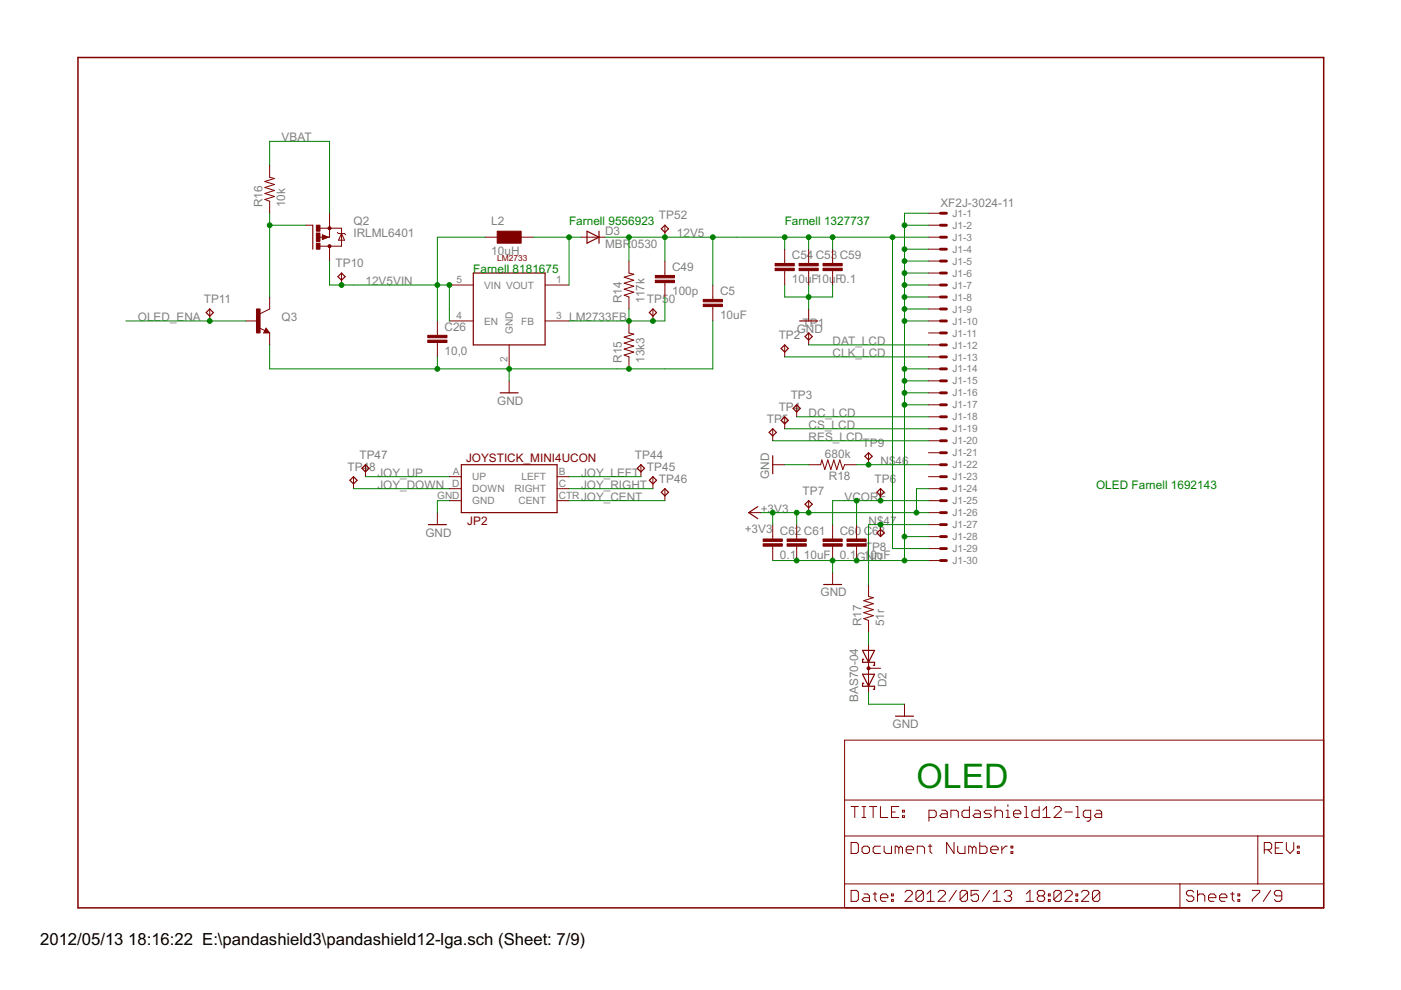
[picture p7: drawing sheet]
<svg xmlns="http://www.w3.org/2000/svg" width="297mm" height="210mm" viewBox="0 0 297 210" stroke-linecap="round" stroke-linejoin="round" font-family="sans-serif">
<path d="M16.5 12.2h264.1v180.3h-264.1zM68.5 50l.9 .3-.9 .2v-.2h.2" fill="none" stroke="#800000" stroke-width=".32"/>
<g fill="none" stroke="#800000" stroke-width=".21">
<path d="M57.2 35.1v2.5l1 .2-2 .7 2 .6-2 .7 2 .6-2 .6 2 .7-2 .6 1 .4v2.5M64.8 47.8h1.5M67.6 50.3h.9M67.8 48.4h4.6v3.8h-4.5M68.3 49.8l1.3 .5-1.3 .5zM69.9 45.2v5.1h-.3M69.9 52.2v3.2M71.5 49.3l.3 .2h1.2l.3 .3M72.4 57.9v2.5M72.4 49.5l.6 1.4h-1.2zM102.9 50.3h2.5M110.5 50.3h2.5"/>
<path d="M123.2 50.3h5.1M133.3 55.4v2.5l1.1 .2-2.1 .7 2.1 .6-2.1 .6 2.1 .7-2.1 .6 2.1 .7-2.1 .6 1 .4v2.5M141 47.8v2.5M141 55.4v3M141 59.9v3.1M166.4 52.8v3.1M166.4 57.4v3M171.4 52.8v3.1M171.4 57.4v3M176.5 52.8v3.1M176.5 57.4v3M196.8 50.3h2.6"/>
<path d="M196.8 47.8h2.6M196.8 45.2h2.6M196.8 52.8h2.6M196.8 55.4h2.6M196.8 57.9h2.6M44.5 65.5v2.6M52.1 68.1h2.5M54.9 69.5l1.3 .6M56.4 69.6l.8 1h-1.3zM57.2 63v2.5l-2.1 1M57.2 70.6v2.5M92.7 68.1v3"/>
<path d="M92.7 72.6v3.1M95.3 60.4h5.1M95.3 68.1h5.1M107.9 73.1v5.1M115.6 60.4h5M115.6 68.1h5M133.3 68.1v2.5l1.1 .2-2.1 .7 2.1 .6-2.1 .6 2.1 .7-2.1 .6 2.1 .7-2.1 .6 1 .4v2.5M138.4 65.5v2.6M151.1 60.4v3.1M151.1 65v3.1M166.4 73.1v2.6M171.4 65.5v2.6"/>
<path d="M171.4 70.6v2.5M196.8 60.4h2.6M196.8 68.1h2.6M196.8 70.6h2.6M196.8 63h2.6M196.8 65.5h2.6M196.8 73.1h2.6M196.8 75.7h2.6M196.8 78.2h2.6M77.5 98.5v2.6M107.9 80.8v2.5M135.9 98.5v2.6"/>
<path d="M163.8 90.9v2.6M163.8 98.5h2.6M166.4 88.4v2.5M168.9 85.8v2.6M171.4 98.5h2.6l.2-1 .7 2 .6-2 .6 2 .7-2 .6 2 .7-2 .6 2 .4-1h2.5M184.1 96v2.5M196.8 98.5h2.6M196.8 80.8h2.6M196.8 83.3h2.6M196.8 85.8h2.6M196.8 88.4h2.6M196.8 90.9h2.6"/>
<path d="M196.8 93.5h2.6M196.8 96h2.6M75 101.1v2.5M92.7 108.7v2.5M95.3 106.2h2.5M95.3 103.6h2.5M95.3 101.1h2.5M118.1 106.2h2.5M118.1 103.6h2.5M118.1 101.1h2.5M138.4 101.1v2.5M141 103.6v2.6"/>
<path d="M158.7 108.7h2.6M163.8 111.2v3.1M163.8 115.8v3.1M168.9 111.2v3.1M168.9 115.8v3.1M171.4 106.2v2.5M176.5 111.2v3.1M176.5 115.8v3.1M181.6 111.2v3.1M181.6 115.8v3.1M186.7 103.6v2.6M186.7 111.2v2.6"/>
<path d="M196.8 106.2h2.6M196.8 103.6h2.6M196.8 101.1h2.6M196.8 108.7h2.6M196.8 111.2h2.6M196.8 113.8h2.6M196.8 116.3h2.6M196.8 118.9h2.6M176.5 121.4v2.5M184.1 123.9v2.6l1.1 .2-2.1 .7 2.1 .6-2.1 .6 2.1 .7-2.1 .6 2.1 .6-2.1 .7 1 .4v2.5M184.1 136.6v10.2M179.1 156.9h101.5v35.6h-101.5z"/>
<path d="M184.1 141.7h2.6M191.8 149.3v2.5M179.1 177.2h101.5M179.1 169.6h101.5M180.4 178.6h1.2l.4 .4v1.6l-.4 .4h-1.2zM180.4 171h1.6M181.2 171v2.3M182.8 179.8l.4-.4h.7l.4 .4v.8l-.4 .4h-.7l-.4-.4zM182.8 171h.8M182.8 173.3h.8M183.2 171v2.3M184.3 171h1.6"/>
<path d="M185.1 171v2.3M186.7 171v2.3h1.5M186.7 179.4h-1.2l-.4 .4v.8l.4 .4h1.2M187.5 179.4v1.2l.4 .4h1.1v-1.6M189 172.2h.8M190.6 171h-1.6v2.3h1.6M190.6 179.8l-.4-.4h-.4v1.6M190.6 179.8l.4-.4 .3 .4v1.2M190.6 179.8v1.2M191.3 173h.4v.3h-.4zM191.3 171.8h.4v.4h-.4zM196.8 179.4h.8"/>
<path d="M197 173.3h1.1l.4-.3v-.8l-.4-.4h-1.1v2.3M197.2 179v1.6l.4 .4M199.7 171.8h.7l.5 .4v1.1h-1.2l-.4-.3 .4-.4h1.2M201.6 173.3v-1.5h1.2l.4 .4v1.1M202.3 178.6v2.4l-1.6-2.4v2.4M203.1 179.4v1.2l.3 .4h1.2v-1.6M205.5 171v2.3h-1.2l-.3-.3v-.8l.3-.4h1.2M206.2 179.8l-.4-.4h-.4v1.6M206.2 179.8v1.2M206.2 179.8l.3-.4 .4 .4v1.2M206.7 171.8h.8l.4 .4v1.1h-1.2l-.4-.3 .4-.4h1.2M207.7 178.6v2.4h1.2l.4-.4v-.8l-.4-.4h-1.2"/>
<path d="M210.2 171.8h-1.2l-.4 .4 .4 .4h.8l.4 .4-.4 .3h-1.2M211 172.2l.4-.4h.8l.3 .4v1.1M211 171v2.3M212.4 179.4v1.6M213.3 173.3h.8M213.3 171.8h.4v1.5M213.6 179.4h-.4l-.8 .8M213.7 170.6v.4M214.4 179.4h.3v.4h-.3zM214.9 172.6h1.5v-.4l-.4-.4h-.7l-.4 .4v.8l.4 .3h.7M217.2 171h.4v2.3M217.2 173.3h.8"/>
<path d="M220.3 171v2.3h-1.1l-.4-.3v-.8l.4-.4h1.1M221.1 173.3h1.6M221.1 171.8l.8-.8v2.3M223.5 171.4l.3-.4h.8l.4 .4v.4l-1.5 1.5h1.5M225.8 172.2h1.6M228.1 171h.4v2.3M228.1 173.3h.8M231.2 173.3h-1.1l-.4-.3v-.8l.4-.4h1.1v1.9l-.4 .4h-.3M232.4 171.8h.8l.4 .4v1.1h-1.2l-.4-.3 .4-.4h1.2M266.7 177.2v10.2M270.4 179.8h.8M271.9 178.6h-1.5v2.4h1.5"/>
<path d="M272.7 178.6v1.6l.8 .8 .8-.8v-1.6M275.1 179.4h.4v.4h-.4zM179.1 187.4h101.5M180.4 188.8h1.2l.4 .4v1.5l-.4 .4h-1.2zM183.2 189.5h.7l.4 .4v1.2h-1.1l-.4-.4 .4-.4h1.1M185.1 189.5h.8M185.5 189.2v1.5l.4 .4M186.7 190.3h1.5v-.4l-.3-.4h-.8l-.4 .4v.8l.4 .4h.8M189 190.7h.4v.4h-.4zM189 189.5h.4v.4h-.4zM191.9 189.2l.4-.4h.7l.4 .4v.3l-1.5 1.6h1.5M192.1 180.2h1.6v-.4l-.4-.4h-.8l-.4 .4v.8l.4 .4h.8"/>
<path d="M194.5 181v-1.6h1.1l.4 .4v1.2M195.8 189.2v1.5l-.4 .4h-.8l-.4-.4M195.8 189.2l-.4-.4h-.8l-.4 .4v1.5M195.8 189.2l-1.6 1.5M196.6 191.1h1.5M196.6 189.5l.7-.7v2.3M198.9 189.2l.4-.4h.7l.4 .4v.3l-1.5 1.6h1.5M202.8 188.8l-1.6 2.3M205.1 189.2v1.5l-.4 .4h-.8l-.3-.4M205.1 189.2l-.4-.4h-.8l-.3 .4v1.5M205.1 189.2l-1.5 1.5M207.5 188.8h-1.6v1.1l.8-.4h.4l.4 .4v.8l-.4 .4h-.8l-.4-.4"/>
<path d="M209.8 188.8l-1.6 2.3M210.1 180.2h1.5v-.4l-.4-.4h-.8l-.3 .4v.8l.3 .4h.8M210.6 191.1h1.5M210.6 189.5l.7-.7v2.3M212.9 189.2l.4-.4h.8l.4 .4v.3l-.4 .4M213.7 189.9h.4M214.1 189.9l.4 .4v.4l-.4 .4h-.8l-.4-.4M214.4 180.6h.3v.4h-.3zM217.6 191.1h1.5M217.6 189.5l.8-.7v2.3M220.3 189.9l-.4 .4v.4l.4 .4h.8l.4-.4v-.4l-.4-.4M220.3 189.9l-.4-.4v-.3l.4-.4h.8l.4 .4v.3l-.4 .4"/>
<path d="M220.3 189.9h.8M222.3 190.7h.4v.4h-.4zM222.3 189.5h.4v.4h-.4zM225 189.2v1.5l-.4 .4h-.8l-.4-.4M225 189.2l-.4-.4h-.8l-.4 .4v1.5M225 189.2l-1.6 1.5M225.8 189.2l.4-.4h.7l.4 .4v.3l-1.5 1.6h1.5M228.1 190.7h.4v.4h-.4zM228.1 189.5h.4v.4h-.4zM229.3 189.2l.4-.4h.7l.4 .4v.3l-1.5 1.6h1.5M233.2 189.2v1.5l-.4 .4h-.8l-.4-.4M233.2 189.2l-.4-.4h-.8l-.4 .4v1.5"/>
<path d="M233.2 189.2l-1.6 1.5M250.2 187.4v5.1M253.1 189.2l-.4-.4h-.8l-.4 .4v.3l.4 .4h.8l.4 .4v.4l-.4 .4h-.8l-.4-.4M253.9 189.9l.4-.4h.8l.3 .4v1.2M253.9 188.8v2.3M256.2 190.3h1.6v-.4l-.4-.4h-.8l-.4 .4v.8l.4 .4h.8M258.6 190.3h1.5v-.4l-.4-.4h-.7l-.4 .4v.8l.4 .4h.7M260.9 189.5h.8M261.3 189.2v1.5l.4 .4M262.5 190.7h.3v.4h-.3zM262.5 189.5h.3v.4h-.3zM265.5 188.8h1.6v.4l-1.6 1.5v.4"/>
<path d="M268.1 180.2h1.1l.4-.4v-.8l-.4-.4h-1.1v2.4M268.8 180.2l.8 .8M269.4 188.8l-1.6 2.3M271.8 189.9h-1.2l-.4-.4v-.3l.4-.4h.8l.4 .4v1.5l-.4 .4h-.8l-.4-.4M275.1 180.6h.4v.4h-.4z"/>
</g>
<g fill="none" stroke="#800000" stroke-width=".25">
<path d="M66.3 47.8v5M71.6 58.7l.8-.8 .8 .8-.8 .7zM100.4 57.9h15.2v15.2h-15.2zM124.5 49l2.5 1.3-2.5 1.3zM127 49v2.6M140.2 48.5l.8-.7 .7 .7-.7 .8zM44.5 65.5l.7 .8-.7 .7-.8-.7zM56.4 70.1l.1 .2h-.3l.2-.5 .5 .7h-.7M137.7 66.3l.7-.8 .8 .8-.8 .7zM165.6 73.9l.8-.8 .7 .8-.7 .8zM169.5 68.1h3.9M170.7 71.4l.7-.8 .8 .8-.8 .7z"/>
<path d="M76.7 99.3l.8-.8 .8 .8-.8 .8zM97.8 98.5h20.3v10.2h-20.3zM106 83.3h3.9M135.1 99.3l.8-.8 .8 .8-.8 .8zM163.1 91.7l.7-.8 .8 .8-.8 .7zM163.8 96.6v3.8M165.6 89.1l.8-.7 .7 .7-.7 .8zM168.1 86.6l.8-.8 .8 .8-.8 .8zM183.4 96.8l.7-.8 .8 .8-.8 .7zM74.2 101.8l.8-.7 .7 .7-.7 .8zM90.8 111.2h3.8M137.7 101.8l.7-.7 .8 .7-.8 .8z"/>
<path d="M141 103.6l.7 .8-.7 .7-.8-.7zM160.7 107.4l-2 1.3 2 1.3M170.7 106.9l.7-.7 .8 .7-.8 .8zM185.9 113l.8-.8 .8 .8-.8 .8zM186.7 103.6l.8 .8-.8 .7-.8-.7zM174.6 123.9h3.8M182.9 137.9h2.5l-1.3 2.5zM183.1 139.8h-.2v.6h2.5v.7h-.2M182.9 143h2.5l-1.3 2.5zM183.1 144.9h-.2v.6h2.5v.6h-.2M189.9 151.8h3.8"/>
</g>
<g fill="#800000" stroke="#800000" stroke-width=".21">
<path d="M90.7 72.1h4.1v.5h-4.1z"/>
<path d="M90.7 71.1h4.1v.5h-4.1z"/>
<path d="M105.4 49h5.1v2.6h-5.1z"/>
<path d="M138.9 59.4h4.1v.5h-4.1z"/>
<path d="M138.9 58.4h4.1v.5h-4.1z"/>
<path d="M169.4 56.9h4.1v.5h-4.1z"/>
<path d="M169.4 55.9h4.1v.5h-4.1z"/>
<path d="M164.3 56.9h4.1v.5h-4.1z"/>
<path d="M164.3 55.9h4.1v.5h-4.1z"/>
<path d="M174.5 56.9h4.1v.5h-4.1z"/>
<path d="M174.5 55.9h4.1v.5h-4.1z"/>
<path d="M174.5 115.3h4.1v.5h-4.1z"/>
<path d="M174.5 114.3h4.1v.5h-4.1z"/>
<path d="M166.9 115.3h4v.5h-4z"/>
<path d="M166.9 114.3h4v.5h-4z"/>
<path d="M161.8 115.3h4.1v.5h-4.1z"/>
<path d="M161.8 114.3h4.1v.5h-4.1z"/>
<path d="M179.6 115.3h4v.5h-4z"/>
<path d="M179.6 114.3h4v.5h-4z"/>
<path d="M67.1 47.8h.7v1.2h-.7z"/>
<path d="M67.1 51.6h.7v1.2h-.7z"/>
<path d="M67.1 49.4h.7v1.8h-.7z"/>
<path d="M54.4 65.5h.7v5.1h-.7z"/>
<path d="M149.1 64.5h4.1v.5h-4.1z"/>
<path d="M149.1 63.5h4.1v.5h-4.1z"/>
</g>
<g fill="#800000" stroke="#800000" stroke-width=".21">
<circle cx="184.1" cy="141.7" r=".33"/>
<circle cx="69.9" cy="48.4" r=".33"/>
<circle cx="69.9" cy="52.2" r=".33"/>
</g>
<g fill="none" stroke="#800000" stroke-width=".61">
<path d="M199.4 45.2h1.3M199.4 47.8h1.3M199.4 50.3h1.3M199.4 52.8h1.3M199.4 55.4h1.3M199.4 57.9h1.3M199.4 60.4h1.3M199.4 63h1.3M199.4 65.5h1.3M199.4 68.1h1.3M199.4 70.6h1.3M199.4 73.1h1.3"/>
<path d="M199.4 75.7h1.3M199.4 78.2h1.3M199.4 80.8h1.3M199.4 83.3h1.3M199.4 85.8h1.3M199.4 88.4h1.3M199.4 90.9h1.3M199.4 93.5h1.3M199.4 96h1.3M199.4 98.5h1.3M199.4 101.1h1.3M199.4 103.6h1.3"/>
<path d="M199.4 106.2h1.3M199.4 108.7h1.3M199.4 111.2h1.3M199.4 113.8h1.3M199.4 116.3h1.3M199.4 118.9h1.3"/>
</g>
<g fill="none" stroke="#008000" stroke-width=".21">
<path d="M57.2 35.1v-5.1h12.7v15.2M57.2 45.2v17.8M57.2 47.8h7.6M69.9 55.4v5h25.4v7.7M102.9 50.3h-10.2v17.8M113 50.3h10.2M120.6 50.3v10.1M128.3 50.3h68.5M133.3 50.3v5.1M141 50.3v5.1M151.1 50.3v10.1M166.4 50.3v2.5"/>
<path d="M171.4 50.3v2.5M176.5 50.3v2.5M189.2 50.3v66h7.6M191.8 52.8h5M191.8 47.8h5M191.8 55.4h5M191.8 57.9h5M196.8 45.2h-5v73.7M26.7 68.1h25.4M92.7 75.7v2.5M107.9 78.2v2.6M133.3 65.5v2.6"/>
<path d="M141 63v5.1h-20.4M151.1 68.1v10.1h-93.9v-5.1M166.4 60.4v2.6h10.1v-2.6M166.4 75.7h30.4M171.4 60.4v5.1M171.4 73.1h25.4M191.8 78.2h5M191.8 60.4h5M191.8 63h5M191.8 65.5h5M191.8 68.1h5M163.8 93.5h33"/>
<path d="M166.4 98.5h5M166.4 90.9h30.4M168.9 88.4h27.9M181.6 98.5h15.2M191.8 85.8h5M191.8 83.3h5M191.8 80.8h5M75 103.6h20.3M77.5 101.1h17.8M95.3 106.2h-2.6v2.5M120.6 106.2h20.4M120.6 101.1h15.3"/>
<path d="M120.6 103.6h17.8M161.3 108.7h35.5M163.8 118.9h33M163.8 108.7v2.5M168.9 108.7v2.5M176.5 118.9v2.5M181.6 106.2v5M191.8 113.8h5M196.8 111.2h-12.7v12.7M196.8 106.2h-20.3v5M196.8 103.6h-2.5v5.1M184.1 134.1v2.5"/>
<path d="M184.1 146.8v2.5h7.7"/>
</g>
<g fill="#008000" stroke="#008000" stroke-width=".21">
<circle cx="107.9" cy="78.2" r=".51"/>
<circle cx="133.3" cy="78.2" r=".51"/>
<circle cx="92.7" cy="78.2" r=".51"/>
<circle cx="168.9" cy="118.9" r=".51"/>
<circle cx="176.5" cy="118.9" r=".51"/>
<circle cx="181.6" cy="118.9" r=".51"/>
<circle cx="191.8" cy="118.9" r=".51"/>
<circle cx="191.8" cy="113.8" r=".51"/>
<circle cx="191.8" cy="85.8" r=".51"/>
<circle cx="191.8" cy="83.3" r=".51"/>
<circle cx="191.8" cy="80.8" r=".51"/>
<circle cx="191.8" cy="47.8" r=".51"/>
<circle cx="191.8" cy="52.8" r=".51"/>
<circle cx="191.8" cy="55.4" r=".51"/>
<circle cx="191.8" cy="57.9" r=".51"/>
<circle cx="191.8" cy="60.4" r=".51"/>
<circle cx="191.8" cy="63" r=".51"/>
<circle cx="191.8" cy="65.5" r=".51"/>
<circle cx="191.8" cy="68.1" r=".51"/>
<circle cx="191.8" cy="78.2" r=".51"/>
<circle cx="171.4" cy="63" r=".51"/>
<circle cx="184.1" cy="98.5" r=".51"/>
<circle cx="186.7" cy="111.2" r=".51"/>
<circle cx="181.6" cy="106.2" r=".51"/>
<circle cx="186.7" cy="106.2" r=".51"/>
<circle cx="120.6" cy="50.3" r=".51"/>
<circle cx="133.3" cy="68.1" r=".51"/>
<circle cx="138.4" cy="68.1" r=".51"/>
<circle cx="133.3" cy="50.3" r=".51"/>
<circle cx="141" cy="50.3" r=".51"/>
<circle cx="151.1" cy="50.3" r=".51"/>
<circle cx="189.2" cy="50.3" r=".51"/>
<circle cx="166.4" cy="50.3" r=".51"/>
<circle cx="171.4" cy="50.3" r=".51"/>
<circle cx="176.5" cy="50.3" r=".51"/>
<circle cx="57.2" cy="47.8" r=".51"/>
<circle cx="44.5" cy="68.1" r=".51"/>
<circle cx="92.7" cy="60.4" r=".51"/>
<circle cx="95.3" cy="60.4" r=".51"/>
<circle cx="72.4" cy="60.4" r=".51"/>
<circle cx="194.3" cy="108.7" r=".51"/>
<circle cx="168.9" cy="108.7" r=".51"/>
<circle cx="163.8" cy="108.7" r=".51"/>
<circle cx="171.4" cy="108.7" r=".51"/>
</g>
<text font-size="8" fill="#008000" x="194.3" y="167.1">OLED</text>
<g font-size="4">
<text x="8.5" y="200.4">2012/05/13</text>
<text x="27.2" y="200.4">18:16:22 E:\pandashield3\pandashield12-lga.sch (Sheet: 7/9)</text>
</g>
<g font-size="2.8" fill="#808080">
<text x="59.7" y="30">VBAT</text>
<text x="55.7" y="43.9" transform="rotate(-90 55.7 43.9)">R16</text>
<text x="60.5" y="43.9" transform="rotate(-90 60.5 43.9)">10k</text>
<text x="74.9" y="47.7">Q2</text>
<text x="104.2" y="47.7">L2</text>
<text x="139.7" y="46.5">TP52</text>
<text x="199.4" y="43.9">XF2J-3024-11</text>
<text x="74.9" y="50.3">IRLML6401</text>
<text x="128.3" y="52.6">MBR</text>
<text x="128.3" y="49.8">D3</text>
<text x="133.8" y="52.6">0530</text>
<text x="143.5" y="50.3">12V5</text>
<text x="71.1" y="56.6">TP10</text>
<text x="104.2" y="54.1">10uH</text>
<text x="142.5" y="57.5">C49</text>
<text x="167.9" y="55">C54 C53 C59</text>
<text x="43.2" y="64.2">TP11</text>
<text x="77.5" y="60.4">12V5VIN</text>
<text x="131.9" y="64.2" transform="rotate(-90 131.9 64.2)">R14</text>
<text x="136.7" y="64.2" transform="rotate(-90 136.7 64.2)">117k</text>
<text x="137.2" y="64.2">TP5</text>
<text x="141.8" y="64.2">0</text>
<text x="142.5" y="62.6">100p</text>
<text x="152.7" y="62.6">C5</text>
<text x="167.9" y="60.1">10u</text>
<text x="172.1" y="60.1">F10u</text>
<text x="177.2" y="60.1">F0.1</text>
<text x="29.2" y="68.1">OLED_ENA</text>
<text x="59.7" y="68.1">Q3</text>
<text x="94.2" y="70.2">C26</text>
<text x="120.7" y="68.1">LM2733FB</text>
<text x="152.7" y="67.7">10uF</text>
<text x="165.1" y="71.9">TP2</text>
<text x="168.9" y="70.6">GND</text>
<text x="170.2" y="69.3">TP1</text>
<text x="94.2" y="75.3">10,0</text>
<text x="131.9" y="76.9" transform="rotate(-90 131.9 76.9)">R15</text>
<text x="136.7" y="76.9" transform="rotate(-90 136.7 76.9)">13k3</text>
<text x="176.5" y="75.7">CLK_LCD</text>
<text x="176.5" y="73.1">DAT_LCD</text>
<text x="105.4" y="85.8">GND</text>
<text x="162.6" y="89.6">TP5</text>
<text x="165.1" y="87.1">TP4</text>
<text x="167.6" y="84.6">TP3</text>
<text x="171.4" y="88.4">DC_LCD</text>
<text x="171.4" y="93.5">RES_LCD</text>
<text x="171.4" y="90.9">CS_LCD</text>
<text x="182.9" y="94.7">TP9</text>
<text x="73.7" y="99.8">TP4</text>
<text x="76.2" y="97.3">TP47</text>
<text x="78.3" y="99.8">8</text>
<text x="80" y="101.1">JOY_UP</text>
<text x="123.2" y="101.1">JOY_LEFT</text>
<text x="134.6" y="97.3">TP44</text>
<text x="137.2" y="99.8">TP45</text>
<text x="163.1" y="101.5" transform="rotate(-90 163.1 101.5)">GND</text>
<text x="174.9" y="97">680k</text>
<text x="175.7" y="101.8">R18</text>
<text x="186.7" y="98.5">N$</text>
<text x="189.9" y="98.5">46</text>
<text x="80" y="103.6">JOY_DOWN</text>
<text x="123.2" y="103.6">JOY_RIGHT</text>
<text x="123.2" y="106.1">JOY_CENT</text>
<text x="139.7" y="102.3">TP46</text>
<text x="170.2" y="104.9">TP7</text>
<text x="179.1" y="106.1">VCORE</text>
<text x="185.4" y="102.3">TP6</text>
<text x="90.2" y="113.8">GND</text>
<text x="157.9" y="113">+3V3</text>
<text x="161.3" y="108.7">+3V3</text>
<text x="165.4" y="113.4">C62 C61</text>
<text x="178.1" y="113.4">C60 C</text>
<text x="184.1" y="111.2">N$47</text>
<text x="184.9" y="113.4">63</text>
<text x="165.4" y="118.5">0.1</text>
<text x="170.4" y="118.5">10uF</text>
<text x="178.1" y="118.5">0.1G1N0DuF</text>
<text x="183.3" y="116.8">T</text>
<text x="184.9" y="116.8">P8</text>
<text x="174" y="126.5">GND</text>
<text x="182.6" y="132.8" transform="rotate(-90 182.6 132.8)">R17</text>
<text x="187.4" y="132.8" transform="rotate(-90 187.4 132.8)">51r</text>
<text x="182" y="148.8" transform="rotate(-90 182 148.8)">BAS70-04</text>
<text x="187.9" y="145.7" transform="rotate(-90 187.9 145.7)">D2</text>
<text x="189.2" y="154.4">GND</text>
</g>
<g font-size="2.8" fill="#008000">
<text x="120.7" y="47.7">Farnell 9556923</text>
<text x="166.4" y="47.7">Farnell 1327737</text>
<text x="100.3" y="57.9">Farnell 81816</text>
<text x="115.7" y="57.9">75</text>
<text x="232.4" y="103.6">OLED Farnell 1692143</text>
</g>
<g font-size="2.8" fill="#800000">
<text x="98.8" y="98">JOYSTICK_MINI4UCON</text>
<text x="99.1" y="111.2">JP2</text>
</g>
<g font-size="2.4" fill="#808080">
<text x="201.9" y="46">J1-1</text>
<text x="201.9" y="48.5">J1-2</text>
<text x="201.9" y="51">J1-3</text>
<text x="201.9" y="53.6">J1-4</text>
<text x="201.9" y="56.1">J1-5</text>
<text x="201.9" y="58.7">J1-6</text>
<text x="96.8" y="60.1">5</text>
<text x="102.7" y="61.2">VIN VOUT</text>
<text x="117.9" y="60.1">1</text>
<text x="201.9" y="61.2">J1-7</text>
<text x="201.9" y="63.7">J1-8</text>
<text x="96.8" y="67.7">4</text>
<text x="102.7" y="68.8">EN</text>
<text x="108.7" y="70.8" transform="rotate(-90 108.7 70.8)">GND</text>
<text x="110.5" y="68.8">FB</text>
<text x="117.9" y="67.7">3</text>
<text x="201.9" y="66.3">J1-9</text>
<text x="201.9" y="68.8">J1-10</text>
<text x="201.9" y="71.4">J1-11</text>
<text x="107.6" y="76.7" transform="rotate(-90 107.6 76.7)">2</text>
<text x="201.9" y="73.9">J1-12</text>
<text x="201.9" y="76.4">J1-13</text>
<text x="201.9" y="79">J1-14</text>
<text x="201.9" y="81.5">J1-15</text>
<text x="201.9" y="84.1">J1-16</text>
<text x="201.9" y="86.6">J1-17</text>
<text x="201.9" y="89.1">J1-18</text>
<text x="201.9" y="91.7">J1-19</text>
<text x="201.9" y="94.2">J1-20</text>
<text x="96" y="100.7">A</text>
<text x="100.1" y="101.8">UP</text>
<text x="110.6" y="101.8">LEFT</text>
<text x="118.5" y="100.7">B</text>
<text x="201.9" y="96.8">J1-21</text>
<text x="201.9" y="99.3">J1-22</text>
<text x="201.9" y="101.8">J1-23</text>
<text x="92.7" y="105.8">GND</text>
<text x="95.9" y="103.3">D</text>
<text x="100.1" y="104.4">DOWN</text>
<text x="100.1" y="106.9">GND</text>
<text x="109.1" y="104.4">RIGHT</text>
<text x="110" y="106.9">CENT</text>
<text x="118.5" y="105.8">CTR</text>
<text x="118.5" y="103.3">C</text>
<text x="201.9" y="104.4">J1-24</text>
<text x="201.9" y="106.9">J1-25</text>
<text x="201.9" y="109.4">J1-26</text>
<text x="201.9" y="112">J1-27</text>
<text x="201.9" y="114.5">J1-28</text>
<text x="201.9" y="117.1">J1-29</text>
<text x="201.9" y="119.6">J1-30</text>
</g>
<text font-size="2" fill="#800000" x="105.4" y="55.4">LM2733</text>
</svg>
